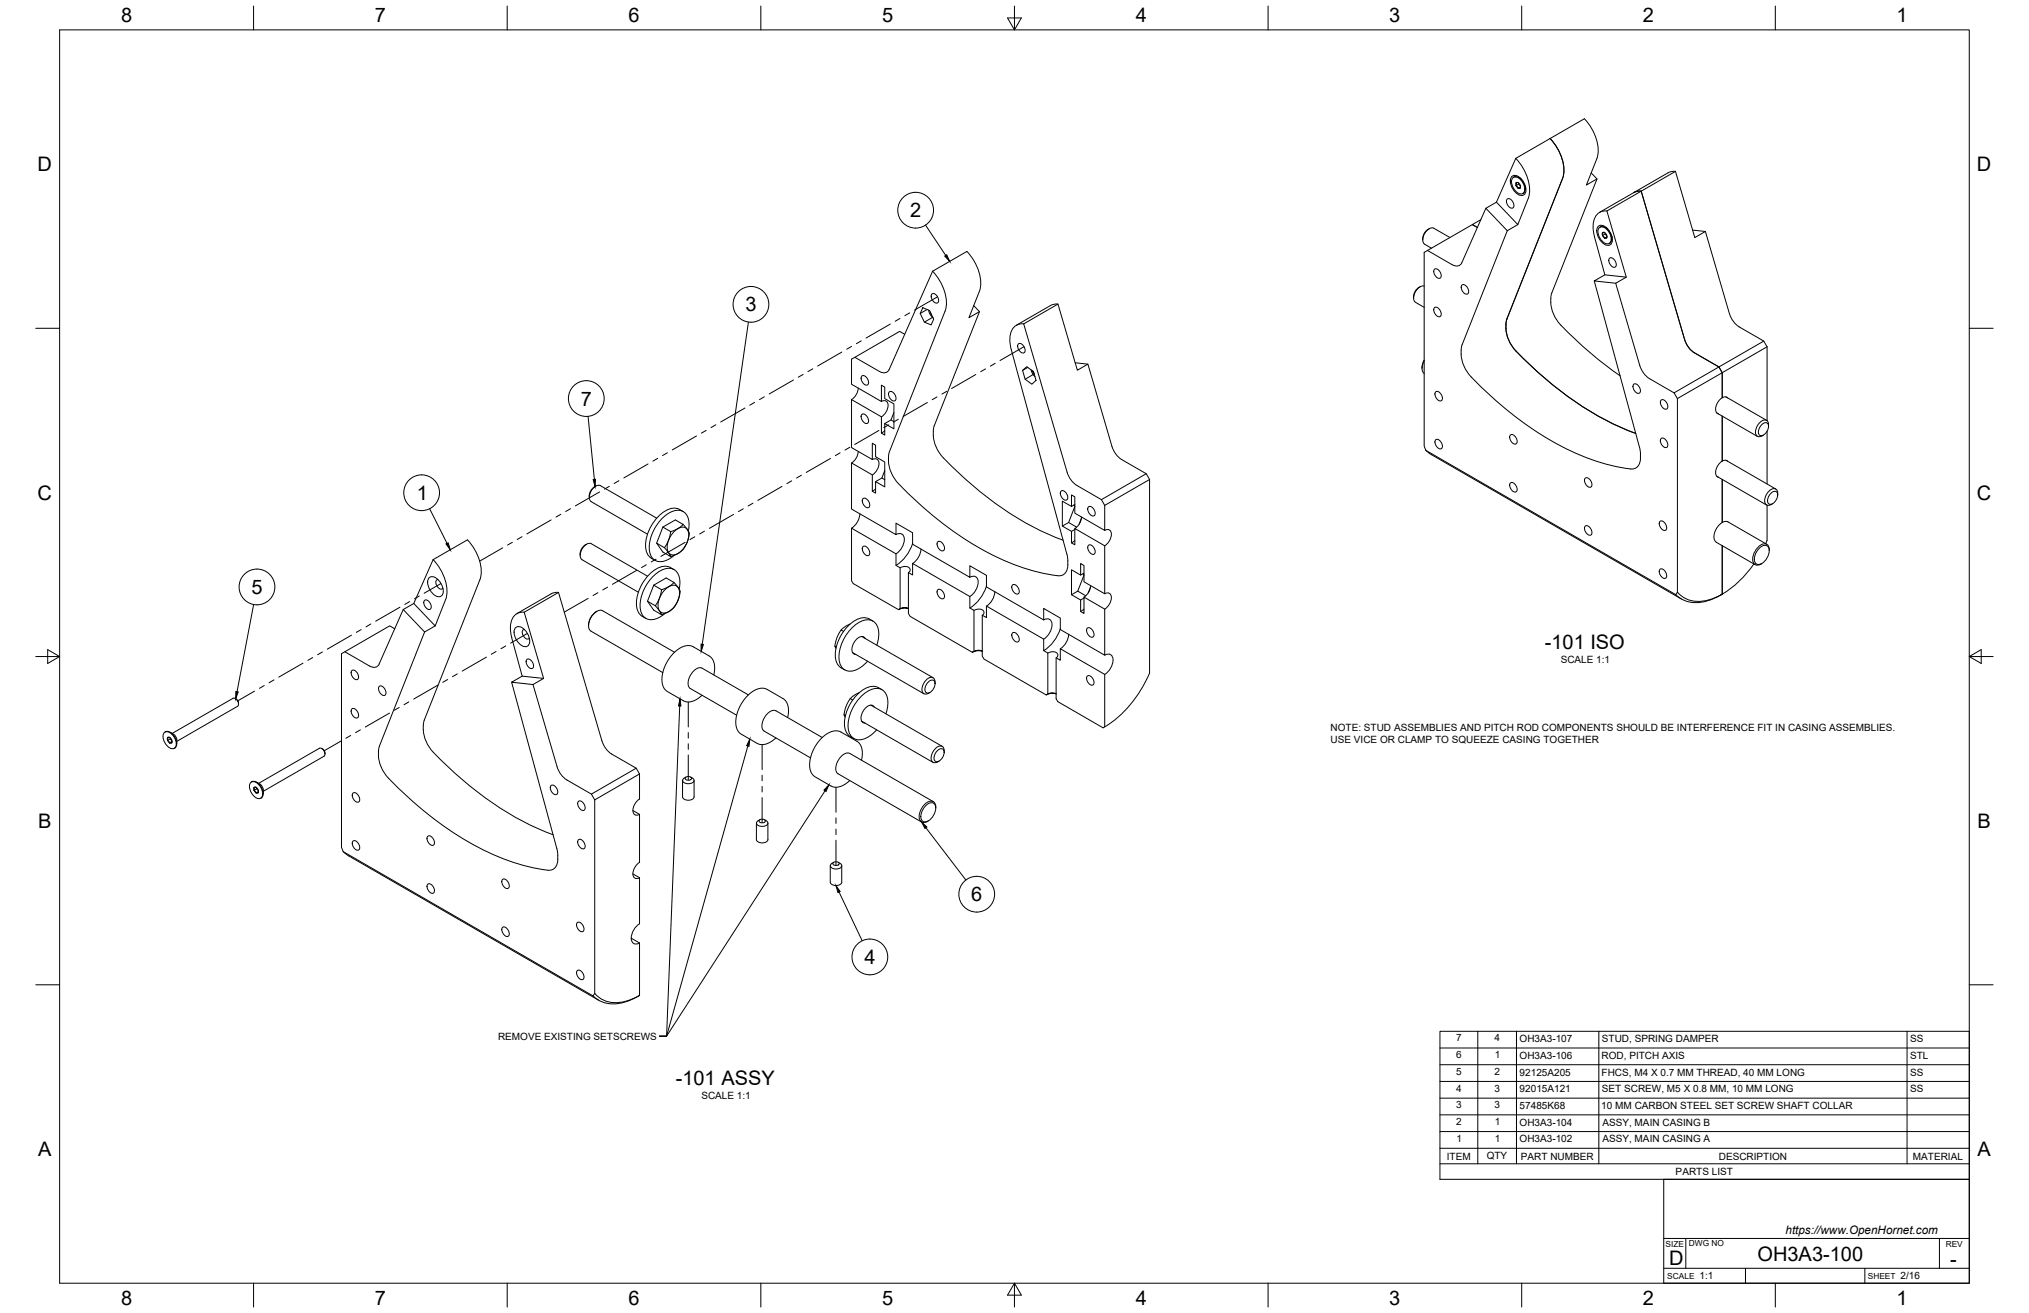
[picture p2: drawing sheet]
<svg xmlns="http://www.w3.org/2000/svg" width="864mm" height="559mm" viewBox="0 0 864 559" stroke-linecap="round" stroke-linejoin="round" font-family="sans-serif">
<!-- layer: Visible -->
<g fill="none" stroke="#000" stroke-width=".43">
<path d="M659.7 59l14.7-8.5a19.5 19.5 0 0 1 5.6 16l-4.8 12.2 4.5-2.5M659.7 59l-14.5 8.4M659.8 59a19.5 19.5 0 0 1 5.6 15.9l-24 60.8-.4 2.5M643.4 75.2a3.1 3.1 0 0 1 4.4 1.4 5.6 5.6 0 0 1 1.1 6.1 3.1 3.1 0 0 1-4.4-1.4 5.6 5.6 0 0 1-1.1-6.1zM644 75.6a3.3 3.3 0 0 1 4.2 2.2 3.3 3.3 0 0 1-.3 4.7 5 5 0 0 1-4.6-5.2zM644.1 75.5a2.9 2.9 0 0 1 3.8 1.5 4 4 0 0 1 .5 5.2l-.3 .2M645.2 67.4a19.5 19.5 0 0 1 5.6 16l-4.8 12.2-9.1-9.6zM645.3 79a.84 .84 0 0 1 .1-1.3 .84 .84 0 0 1 1.3 .5l.5 1-.1 .8M645.3 79a1.23 1.23 0 0 0 1.8 1M646.2 77.7h-.3a.8 .8 0 0 0-.6 1.2l.5 .5a.8 .8 0 0 0 1.2 .6M646.4 75.5l1.1 .7M646.4 77.9l.7 1.4"/>
<path d="M646.4 78.3l-1.1 .7M647.2 75.8l-.2 .1M647.3 76h-.1M649.2 79.1v1.3M649.3 79.4h-.1M649.3 79.5l-.1 .2M677.3 73.6l2.4 2.6-19.2 48.5a14.7 14.7 0 0 0 5.2 15 165.4 165.4 0 0 0 23.9 20.2M710 73.5l-14.6 8.5M713.2 72.9l-1.7 .1-1.5 .5M608.3 97.3a4.9 4.9 0 0 0-2.7 4.9M630.3 93.5l-3.6 2.1 2.1 1.2-2.1-1.2-20.5 11.8v82.4l.7 1.9M632.4 88.6l-10.2 23.2a2.67 2.67 0 0 1-4.2 .8l-10.4-6"/>
<path d="M636.9 86l-4.5 2.6 9.1 9.6M641.4 84.8a1.92 1.92 0 0 1 2.8 1.6 1.31 1.31 0 0 1-.3 2.1 1.31 1.31 0 0 1-1.9-.8l-.8-1.5zM641.5 98.2l-19.2 48.5M646 95.6l-4.5 2.6M647 80l.2-.6-1 .7M680.2 96.4a3.1 3.1 0 0 1 4.4 1.4 5.6 5.6 0 0 1 1.1 6.1 3.1 3.1 0 0 1-4.4-1.4 5.6 5.6 0 0 1-1.1-6.1zM680.8 96.8a3.3 3.3 0 0 1 4.2 2.2 3.3 3.3 0 0 1-.3 4.7 5 5 0 0 1-4.6-5.2zM681.2 96.6l-.2 .1M681.2 96.6a4.4 4.4 0 0 1 4.7 4.4l-.1 1.8-.8 .8M682.9 99h-.2a.79 .79 0 0 0-.6 1.1l.5 .5a.8 .8 0 0 0 1.2 .6v.1M683 99a1.96 1.96 0 0 1 .8 2.3M683 99a.77 .77 0 0 0-1.1 .2 .77 .77 0 0 0 .2 1"/>
<path d="M683.2 96.8l1.1 .6M683.2 99.2l.8 1.3M683.2 99.6l-1.1 .6M684 89.8a5.2 5.2 0 0 0-5.9 5.4v2.6l.5 2.9 4.5 16.3 9.1 1M684 97.1h-.2M684.1 97.2l-.1 .1M695.4 82l-14.6 8.4M698.5 81.4l18.5 63.1a10.1 10.1 0 0 0 4.2 5.6M698.5 81.4l-14.6 8.4 8.3 28.2-4.5 2.5 10.2 35a10.1 10.1 0 0 0 4.2 5.7l10.4 6M698.5 81.4l14.6-8.5 8.3 28.2 4.5-2.6M698.5 81.4h-1.6l-1.5 .6M720.4 97.9l5.5 .6 10.2 35"/>
<path d="M396.9 115.4l-18.4 41.8a2.67 2.67 0 0 1-4.2 .9l-10.4-6M396.9 115.4a19.5 19.5 0 0 1 5.7 16l-24 60.8-.4 4M411.5 107l-14.6 8.4M411.5 107a19.5 19.5 0 0 1 5.7 16l-.3 1M610.5 114.7a1.92 1.92 0 0 1 2.7 1.6 1.31 1.31 0 0 1-.2 2.1 1.31 1.31 0 0 1-2-.8l-.7-1.6zM617.1 101.1l-6.8-4a4.3 4.3 0 0 0-4.7 4.4v1.2l.4 .9 3.3 2M678.6 119.6l19.2 70.7M682.1 100.2l.9 1.1M683.1 117l-4.5 2.6 9.1 .9M683.8 101.3h-.8M684 100.7l-.2 .6M684 100.8l-1.1 .5"/>
<path d="M685 110a1.92 1.92 0 0 1 2.7 1.6 1.31 1.31 0 0 1-.2 2.1 1.31 1.31 0 0 1-2-.8l-.7-1.6zM686 100.4v1.3M686.1 100.6l-.1 .1M686.1 100.8l-.1 .2M392.8 131l2.8 1.1 1.8 3.7-1.1 2.5-2.9-1.2-1.7-3.7zM394.6 131.7l-2.9 1.7M395.3 132l.5 1.6 1.4 1.7M395.9 132.7l.6 1.3M396.5 125.2a1.92 1.92 0 0 1 2.8 1.6 1.31 1.31 0 0 1-.3 2.1 1.31 1.31 0 0 1-1.9-.8l-.7-1.5zM396.9 135.1l-3.5 2M414.4 130.1l2.5 2.5-19.2 48.6M416.8 124l-4.4 11.2 4.5-2.6"/>
<path d="M435.7 137.8l18.5 63.2a10.1 10.1 0 0 0 4.2 5.6M435.7 137.8l14.6-8.4 8.3 28.2 4.4-2.6M435.7 137.8a5.2 5.2 0 0 0-5.8 5.4v2.6l.5 2.9 23.9 88.1a12.4 12.4 0 0 1-.7 6.9 3.4 3.4 0 0 1-3.3 1.3 100 100 0 0 1-45.4-19.5 152.6 152.6 0 0 1-23.9-21.4 14.5 14.5 0 0 1-2.8-7.9M447.2 130l-14.6 8.4M450.3 129.4l-1.6 .1-1.5 .5M601.7 126.2v.7M604.4 122.1a4.8 4.8 0 0 0-2.7 4M606.2 121.7a4.9 4.9 0 0 0-4.1 6.6l4.1 2.5M610.5 131a1.92 1.92 0 0 1 2.7 1.6 1.31 1.31 0 0 1-.2 2.1 1.31 1.31 0 0 1-2-.8l-.7-1.5zM622.1 121.4a1.92 1.92 0 0 1 2.8 1.6 1.31 1.31 0 0 1-.3 2.1 1.31 1.31 0 0 1-1.9-.8l-.7-1.5zM641 138.2a16.1 16.1 0 0 0 6.3 13.3 137.7 137.7 0 0 0 48.9 33M736.1 133.5a10.1 10.1 0 0 0 4.2 5.6"/>
<path d="M740.3 139.1l10.4 6.1 1.4 2.4M385.1 142.3l-2.2-1.3-20.5 11.9v10.6l12.8 7.4v-7l1.4 .8v5l3.9 2.2v10.6l-3.9-2.2v4.9l-1.4-.9v-6.9l-12.8-7.3v20.4l8.9 5.1v-6.9l1.4 .8v4.9l3.9 2.2v10.6l-3.9-2.2v4.9l-1.4-.8v-7l-8.9-5.1v19.6l19 10.9v-4.8l7 4v4.9l24.4 14.1v-4.9l7.1 4.1v4.9l24.3 14v-4.8l7.1 4v4.9l18.9 10.9v-19.6l-8.8-5.1v7l-1.4-.8v-4.9l-3.9-2.3v-10.6l3.9 2.3v-5l1.4 .9v6.9l8.8 5.1v-20.4l-12.7-7.4v7l-1.4-.8v-5l-3.9-2.2v-10.6l3.9 2.2v-4.9l1.4 .9v6.9l12.7 7.3v-10.6l-1.4-2.5-10.5-6M433.4 146.5a1.92 1.92 0 0 1 2.7 1.6 1.31 1.31 0 0 1-.2 2.1 1.31 1.31 0 0 1-2-.9l-.7-1.5zM435.2 157.6l1.8-1.6 2.9 2.2 1.1 3.7-1.8 1.6-2.9-2.1zM437.5 156.4l-2.3 1.2M438.9 157.4l.7 1.8 .9 1.1M439.5 157.8l.7 1.5M439.6 158l.5 1M439.7 159.4l-3.4 2M457.6 154.4l5.4 .6 10.3 34.9a10.2 10.2 0 0 0 4.1 5.7l10.5 6 1.4 2.5v82.4a49.6 49.6 0 0 1-19.1 22.8M606.2 153.5a4.4 4.4 0 0 0 0 5.5M606.2 153.2l-.7 1.6-.3 2"/>
<path d="M621.9 150.7a15.1 15.1 0 0 0 4.3 9.7 138.7 138.7 0 0 0 51.1 35.1 57 57 0 0 0 18.3 4 4.3 4.3 0 0 0 2.6-4.7l-.4-4.5M622.3 146.7l-.4 4M721.2 150.1l10.4 6.1 1.4 2.4v10.7M750.7 145.2l-38.2 22 1.5 2.4 38.1-22M752.1 147.6v31.4M365.3 165.2a6.2 6.2 0 0 1-2.8 4.8M366.7 176.5a1.92 1.92 0 0 1 2.8 1.6 1.31 1.31 0 0 1-.3 2.1 1.31 1.31 0 0 1-1.9-.9l-.7-1.5zM366.7 160.1a1.92 1.92 0 0 1 2.8 1.6 1.31 1.31 0 0 1-.3 2.1 1.31 1.31 0 0 1-1.9-.8l-.7-1.5zM375.2 170.9a1.86 1.86 0 0 1 2.3 0 1.86 1.86 0 0 1 .4 2.3l-1.1 2.7-1.6 1.5M378.4 166.9a1.92 1.92 0 0 1 2.8 1.6 1.31 1.31 0 0 1-.3 2.1 1.31 1.31 0 0 1-1.9-.9l-.8-1.5zM379.2 178.7l1.3 .8M380.5 175.6l-1.3 3.1-2.6 1.6"/>
<path d="M611 166.9a1.92 1.92 0 0 1 2.7 1.6 1.31 1.31 0 0 1-.2 2.1 1.31 1.31 0 0 1-2-.9l-.7-1.5zM695.3 163.7a1.92 1.92 0 0 1 2.7 1.6 1.31 1.31 0 0 1-.2 2 1.31 1.31 0 0 1-2-.8l-.7-1.5zM706.9 170.4a1.92 1.92 0 0 1 2.8 1.6 1.31 1.31 0 0 1-.3 2.1 1.31 1.31 0 0 1-1.9-.9l-.7-1.5zM714 169.6v82.4l-.8 1.1M730.7 175.7l17.3 10M733 177.1v19.1M733 169.3a5.4 5.4 0 0 0-2.4 6.3l.8 .5M733 169.3l1.1-.4 1.3 .5M734.6 168.9l17.3 10M365.3 192.1a6.2 6.2 0 0 1-2.8 4.9M371.3 195.6a1.86 1.86 0 0 1 2.3 0 1.86 1.86 0 0 1 .5 2.3l-1.2 2.7-1.6 1.5M376.6 183.4l-1.4 .9"/>
<path d="M397.7 181.1a14.3 14.3 0 0 0 3.8 13.7 139.2 139.2 0 0 0 51 35.1M606.9 191.7l106.3 61.4M606.9 191.7l2.4 1.8 106.3 61.4M611 187.3a1.92 1.92 0 0 1 2.7 1.6 1.31 1.31 0 0 1-.2 2.1 1.31 1.31 0 0 1-2-.9l-.7-1.5zM642.8 185.3a1.92 1.92 0 0 1 2.7 1.5 1.31 1.31 0 0 1-.2 2.1 1.31 1.31 0 0 1-2-.8l-.7-1.5zM706.9 186.7a1.92 1.92 0 0 1 2.8 1.6 1.31 1.31 0 0 1-.3 2.1 1.31 1.31 0 0 1-1.9-.8l-.7-1.5zM733 196.2a5.4 5.4 0 0 0-2.4 6.4l.8 .5M733 196.2l1.1-.3 1.3 .4M734.6 195.9l21.2 12.2M749.6 181l.5-.5a1.5 1.5 0 0 1 2-.5 1.5 1.5 0 0 1 .6 2 3.6 3.6 0 0 1-3.6 3.3 3.3 3.3 0 0 1 .5-4.3zM750.6 185.2l-.6 .3M752.1 183.5v22.5"/>
<path d="M752.7 181.4a1.93 1.93 0 0 0-.7-2.5 1.93 1.93 0 0 0-2.6 .6 4.8 4.8 0 0 0-1.6 6.1 1.83 1.83 0 0 0 2.2-.1M253.6 206.9a4.9 4.9 0 0 0-2.8 4.8M290.8 217.7a6.6 6.6 0 0 0-9.1 .7 17.4 17.4 0 0 0-6.6 16.3 4.8 4.8 0 0 0 2.1 2.9M366 218.7a7.8 7.8 0 0 1-3.6 6.1M367.2 212.3a1.92 1.92 0 0 1 2.8 1.6 1.31 1.31 0 0 1-.3 2.1 1.31 1.31 0 0 1-1.9-.8l-.7-1.6zM372.7 208.1l-1.4 1M375.3 203.5l1.3 .7M376.6 200.3l-1.3 3.2-2.6 1.5M451.5 209.1a1.92 1.92 0 0 1 2.8 1.6 1.31 1.31 0 0 1-.3 2.1 1.31 1.31 0 0 1-1.9-.8l-.7-1.6zM457.1 214.9l.4 .6M457.5 215.5l-2.7 6.9-2.6 1.5M457.5 214.7l-1.4 .8"/>
<path d="M463.2 215.8a1.92 1.92 0 0 1 2.7 1.6 1.31 1.31 0 0 1-.2 2.1 1.31 1.31 0 0 1-1.9-.8l-.8-1.5zM487.9 201.6l-19.1 11M489.3 204.1l-19.1 11M642.8 205.7a1.92 1.92 0 0 1 2.7 1.5 1.31 1.31 0 0 1-.2 2.1 1.31 1.31 0 0 1-2-.8l-.7-1.5zM674.6 203.6a1.92 1.92 0 0 1 2.8 1.6 1.31 1.31 0 0 1-.3 2.1 1.31 1.31 0 0 1-1.9-.8l-.7-1.5zM730.7 202.7l21.2 12.2M733 204v18.4M752.1 215v15l-.6 1.3M753.5 210.2l.5-.5a1.5 1.5 0 0 1 2-.5 1.5 1.5 0 0 1 .6 2 3.6 3.6 0 0 1-3.7 3.3 3.3 3.3 0 0 1 .6-4.3zM756.6 210.6a1.93 1.93 0 0 0-.8-2.5 1.93 1.93 0 0 0-2.5 .6 4.8 4.8 0 0 0-1.6 6.1 2.14 2.14 0 0 0 2.8-.4M184.4 238.2a19.5 19.5 0 0 1 5.6 16l-4.8 12.2-9.1-9.6 8.2-18.6 14.7-8.5a19.5 19.5 0 0 1 5.6 16l-.3 1.1M247.7 238.2l24 13.9"/>
<path d="M247.8 238.2a4.3 4.3 0 0 1 1.4-6.3l1.6-.7 .9 .2 23.9 13.8M249.7 231.6a4.8 4.8 0 0 0-2.8 4.8M277.2 237.6l1.6 .9M279.5 220.5l-23.9-13.8a4.3 4.3 0 0 0-4.7 4.3l.1 1.8 .6 .7 24 13.9M282.1 224.3l-2.6 6.9 2.6 3.8 3.4 1.9-.9-1.7M282.1 224.3l5.3-3 3.4 1.9-2.3 1.8M282.1 224.3l3.4 2 3-1.3M282.8 233.1l1.8 2.1M284.6 229.9l-1.8 3.2-3.3-1.9M284.6 229.9a5.9 5.9 0 0 0 0 5.3M285.5 226.3l-.9 3.6M288.6 224.9a2.93 2.93 0 0 1 3.5 0 2.93 2.93 0 0 1 1 3.4 9 9 0 0 1-6.5 7.9l-1.2-.2-.8-.8"/>
<path d="M288.6 224.9a10.1 10.1 0 0 0-4 5M290.8 223.2l2.1 2.6a2.74 2.74 0 0 1 .1 3.4l-.9 2.4-1.3 2.2-2.3 1.8-3 1.3M293 226a7.6 7.6 0 0 0-2.3-8.3 7.9 7.9 0 0 0-8.7 2.8 17 17 0 0 0-5.3 15.1 4.8 4.8 0 0 0 7.2 2.8l3.1-2.1M367.2 232.7a1.92 1.92 0 0 1 2.8 1.6 1.31 1.31 0 0 1-.3 2.1 1.31 1.31 0 0 1-1.9-.8l-.7-1.5zM381.4 227.5a2.29 2.29 0 0 1 2.8 0 2.29 2.29 0 0 1 .7 2.8 7.9 7.9 0 0 1-3.5 5.4M388.4 231.3a17.3 17.3 0 0 1-7 9.3M392 233.7a7.8 7.8 0 0 1-3.6 6.1M399 230.7a1.92 1.92 0 0 1 2.8 1.6 1.31 1.31 0 0 1-.3 2.1 1.31 1.31 0 0 1-1.9-.9l-.7-1.5zM454.8 222.4l3.5 1.9M457.5 225.3l-1.4 .8M457.5 230.1l-1.4 .9M460.2 220.6l-.9 2.5"/>
<path d="M460.3 220a6.2 6.2 0 0 1-2.8 4.9M463.2 232.2a1.92 1.92 0 0 1 2.7 1.6 1.31 1.31 0 0 1-.2 2.1 1.31 1.31 0 0 1-1.9-.9l-.8-1.5zM470.2 225.7a1.86 1.86 0 0 1 2.3 .1 1.86 1.86 0 0 1 .5 2.3l-1.2 2.7-1.6 1.5M674.6 224a1.92 1.92 0 0 1 2.8 1.6 1.31 1.31 0 0 1-.3 2.1 1.31 1.31 0 0 1-1.9-.8l-.7-1.5zM706.4 222a1.92 1.92 0 0 1 2.8 1.6 1.31 1.31 0 0 1-.3 2.1 1.31 1.31 0 0 1-1.9-.9l-.7-1.5zM733 232.2v20.7l-.7 .4 .7-.4zM733 222.4a7.1 7.1 0 0 0-3.2 7.7l.7 .7 16.5 9.5M735.5 222.1l16.5 9.5M735.5 222.1l-1.4-.2-1.1 .5M748.6 233.5l.6-.6a2.17 2.17 0 0 1 2.9-.6 2.17 2.17 0 0 1 .9 2.8 5.7 5.7 0 0 1-4.9 5.1 3.1 3.1 0 0 1-.9-4.6zM753 234.4a2.34 2.34 0 0 0-1.2-2.9 2.34 2.34 0 0 0-2.9 .8 6.6 6.6 0 0 0-2.3 7.7 2.43 2.43 0 0 0 3.3-.1M171.6 259.4l-10.2 23.2a2.67 2.67 0 0 1-4.2 .8l-10.4-6"/>
<path d="M176.1 256.8l-4.5 2.6 9.1 9.6M180.6 255.6a1.92 1.92 0 0 1 2.7 1.6 1.31 1.31 0 0 1-.2 2.1 1.31 1.31 0 0 1-1.9-.8l-.8-1.5zM182.6 245.9a3.1 3.1 0 0 1 4.4 1.4 5.6 5.6 0 0 1 1.1 6.1 3.1 3.1 0 0 1-4.4-1.4 5.6 5.6 0 0 1-1.1-6.1zM186.4 246.6a1.77 1.77 0 0 0-.2 3.1l1.4 1 .9-.4M204.2 246.8l-23.6 59.7-.4 2.4M237.7 252.1l18.5 63.2a10.1 10.1 0 0 0 4.2 5.6l10.4 6 1.4 2.5v10.7a5.5 5.5 0 0 0-2.5 6.1 1.67 1.67 0 0 0 2.5 .4M237.7 252.1l-14.6 8.5 8.3 28.1-4.5 2.6 10.2 35M237.7 252.1l-1.6 .1-1.5 .5-14.6 8.5M278.2 249l-2.6 6.9 2.6 3.8 3.4 1.9-.9-1.7M278.2 249l5.3-3 3.4 1.9-2.3 1.8M278.2 249l3.4 2 3-1.3M278.9 257.8l1.8 2.1"/>
<path d="M280.7 254.6l-1.8 3.2-3.3-1.9M280.7 254.6a5.9 5.9 0 0 0 0 5.3M281.6 251l-.9 3.6M284.7 249.7a2.93 2.93 0 0 1 3.5-.1 2.93 2.93 0 0 1 1 3.4 9 9 0 0 1-6.5 7.9l-1.2-.2-.8-.8M284.7 249.7a10.1 10.1 0 0 0-4 4.9M286.9 242.4a6.7 6.7 0 0 0-9.1 .7 17.4 17.4 0 0 0-6.6 16.4 5.7 5.7 0 0 0 3.7 3.7M286.9 247.9l2.1 2.7a2.74 2.74 0 0 1 .1 3.3l-.9 2.4-1.3 2.2-2.4 1.9-2.9 1.2M289.1 250.7a7.6 7.6 0 0 0-2.3-8.3 7.9 7.9 0 0 0-8.7 2.8 17 17 0 0 0-5.3 15.1 4.8 4.8 0 0 0 7.2 2.8l3.1-2.1M382.4 259.5l2-.9 2.3 .4-2.2-.2zM383.1 259.1v-17.5l-1.7-1v-4.9l-19-10.9v22.3l.7 1.2 19.3 11.2M383.1 241.6l1.8-.5 1.8 .3 .7 1.2-.7 1.1M399 251.1a1.92 1.92 0 0 1 2.8 1.6 1.31 1.31 0 0 1-.3 2.1 1.31 1.31 0 0 1-1.9-.8l-.7-1.6z"/>
<path d="M412.8 245.7a2.29 2.29 0 0 1 2.9 0 2.29 2.29 0 0 1 .6 2.8 7.9 7.9 0 0 1-3.5 5.4M414.5 259.8l1.9-.6 1.7 .3 .7 1.1-.7 1.2M419.9 249.4a17.3 17.3 0 0 1-7.1 9.4M423.4 251.8a7.8 7.8 0 0 1-3.5 6.1M430.9 249.1a1.92 1.92 0 0 1 2.7 1.6 1.31 1.31 0 0 1-.2 2 1.31 1.31 0 0 1-2-.8l-.7-1.5zM456.1 253.1l2.6-1.5 3.4 2M461 244.2l.4 .6-2.7 6.8M461.4 243.9l-1.4 .9M461.4 254.6l-1.4 .8M461.4 259.3l-1.4 .9M464.1 249.9l-.9 2.4M464.2 249.2a6.2 6.2 0 0 1-2.8 4.9"/>
<path d="M470.2 252.7a1.86 1.86 0 0 1 2.3 0 1.86 1.86 0 0 1 .5 2.3l-1.2 2.8-1.6 1.4M706.4 242.4a1.92 1.92 0 0 1 2.8 1.6 1.31 1.31 0 0 1-.3 2.1 1.31 1.31 0 0 1-1.9-.8l-.7-1.6zM713.2 253.1a13.3 13.3 0 0 0 14.7 2.3l4.4-2.1M746.5 240a38.4 38.4 0 0 1-19.4 15.4 12.3 12.3 0 0 1-13.1-3.4M168 267.6l-2.1-1.2-20.5 11.8v82.4l.7 1.8M180.7 269l-19.2 48.5-.4 4M185.2 266.4l-4.5 2.6M219.4 267.2a3.1 3.1 0 0 1 4.4 1.4 5.6 5.6 0 0 1 1.1 6.1 3.1 3.1 0 0 1-4.4-1.4 5.6 5.6 0 0 1-1.1-6.1zM223.1 260.6a5.2 5.2 0 0 0-5.8 5.4v2.5l.5 3 4.4 16.3 9.2 .9M223.2 267.9a1.77 1.77 0 0 0-.2 3.1l1.4 1 .9-.4M254 260.2a7.1 7.1 0 0 0-3.5 6.1M287.1 277.6l-30.6-17.7a4.4 4.4 0 0 0-5 2.9 4.4 4.4 0 0 0 0 5.8l30.6 17.7"/>
<path d="M356 275.3l-.7-.3 .5 .9M358 268.1l-1.7 3.2-1 3.7M361.8 265.6l-2.2 1.1-1.6 1.4 1 .6M362.8 277.7l30.4 17.6M366.8 270.9l30.4 17.5M368.3 271.7a2.19 2.19 0 0 0-3.7 .3 5.2 5.2 0 0 0-1.5 6l1.2 .5M371.5 264.3a6.7 6.7 0 0 0-9 .7 17.4 17.4 0 0 0-6.6 16.4 5.7 5.7 0 0 0 3.6 3.7M373.2 274.6a9 9 0 0 0-1.2-10 6.5 6.5 0 0 0-8.1 1.5 17.6 17.6 0 0 0-6.5 15.9 4.7 4.7 0 0 0 7 3.1l3-1.8 1.9-1.9M414.5 277.2v-17.4l-1.7-1v-4.9l-24.4-14.1v4.9l-1.7-1v17.4l.7 1.2 26.5 15.3M418.1 277.1l-2-.3-2.2 .8 2.1-.6 2.1 .2M430.9 269.5a1.92 1.92 0 0 1 2.7 1.6 1.31 1.31 0 0 1-.2 2.1 1.31 1.31 0 0 1-2-.9l-.7-1.5zM444.2 263.8a2.29 2.29 0 0 1 2.9 0 2.29 2.29 0 0 1 .6 2.8 7.9 7.9 0 0 1-3.5 5.4"/>
<path d="M446 277.9l1.3-.4 1.4-.1 1 .4 .5 .8-.1 .8-.6 .6v17.4l.7 1.2 19.3 11.2 .7-.5M449.5 280l1.8 1v-4.9l18.9 10.9M451.3 267.6a17.3 17.3 0 0 1-7.1 9.3M454.8 270a7.8 7.8 0 0 1-3.5 6.1M462.7 267.4a1.92 1.92 0 0 1 2.7 1.6 1.31 1.31 0 0 1-.2 2.1 1.31 1.31 0 0 1-1.9-.8l-.8-1.5zM470.2 278.8a2.29 2.29 0 0 1 2.9 0 2.29 2.29 0 0 1 .6 2.8 7.9 7.9 0 0 1-3.5 5.4M100.1 297.3l1.2 1.2 .2 1.2M149.7 285.5a1.92 1.92 0 0 1 2.7 1.6 1.31 1.31 0 0 1-.2 2.1 1.31 1.31 0 0 1-2-.9l-.7-1.5zM161.3 292.2a1.92 1.92 0 0 1 2.8 1.6 1.31 1.31 0 0 1-.3 2.1 1.31 1.31 0 0 1-1.9-.8l-.7-1.5zM217.8 290.3l19.4 71.8a9.7 9.7 0 0 1-1.2 7.4 3.5 3.5 0 0 1-2.8 .9 100 100 0 0 1-45.4-19.6 169.1 169.1 0 0 1-22.5-19.6M222.2 287.8l-4.4 2.5 9.1 1M224.1 280.8a1.92 1.92 0 0 1 2.8 1.6 1.31 1.31 0 0 1-.3 2.1 1.31 1.31 0 0 1-1.9-.9l-.7-1.5z"/>
<path d="M303.8 287.2l.4-2.3a5.8 5.8 0 0 0-2.4-5.7l-7.3-4.2-2.8-.1-2.4 1-1.7 1.3-2.4 2.6-1.8 2.9-1.1 2.7-.6 3.1 .2 2.4 .7 1.9 1.3 1.4 7.2 4.2 1 .3a8.1 8.1 0 0 0 6.7-2.8M318.5 295.7l-19.7-11.3a4.9 4.9 0 0 0-5.3 3.8l-.6 2.6a2.36 2.36 0 0 0 .9 2.2l19.7 11.4M361.9 297.3l-1.8 3.4-.9 3.5M365.7 294.8l-2.2 1.1-1.6 1.4 1 .6M375.4 293.5a6.7 6.7 0 0 0-9 .8 17.4 17.4 0 0 0-6.6 16.3 4.8 4.8 0 0 0 2.1 2.8M394.9 290.5l.4-.5a1.5 1.5 0 0 1 2.1-.5 1.5 1.5 0 0 1 .5 2.1 3.6 3.6 0 0 1-3.6 3.2 3.3 3.3 0 0 1 .6-4.3zM398 291a1.94 1.94 0 0 0-.8-2.5 1.94 1.94 0 0 0-2.6 .5 4.8 4.8 0 0 0-1.6 6.1 2.17 2.17 0 0 0 2.8-.4M445.3 295.8l2.1-.9 2.1 .4-2-.2zM446 295.4v-17.5l-1.8-1v-4.9l-24.3-14.1v4.9l-1.8-1v17.5l.7 1.2 26.5 15.3M462.7 287.8a1.92 1.92 0 0 1 2.7 1.6 1.31 1.31 0 0 1-.2 2.1 1.31 1.31 0 0 1-1.9-.8l-.8-1.5zM470.2 287v22.3M70 311.7a3.3 3.3 0 0 1 4.2 2.2 3.3 3.3 0 0 1-.2 4.7 5 5 0 0 1-4.6-5.2z"/>
<path d="M70.2 311.6a2.86 2.86 0 0 1 3.8 1.5 3.6 3.6 0 0 1 .2 5.4M71.3 315.1a.84 .84 0 0 1 .2-1.3 .84 .84 0 0 1 1.2 .5l.5 1-.1 .8M71.3 315.1l.9 1.1M72.2 313.9l-.3-.1a.77 .77 0 0 0-.5 1.2l.5 .6a.73 .73 0 0 0 1.1 .5h.1M72.4 311.6l1.5 .9M72.5 314l.7 1.4M72.5 314.5l-1.2 .6M73.1 316.1l-.9 .1M73.2 315.6l-1 .6M73.2 315.5l-.1 .6M73.3 312.1l25.9-14.9a2.26 2.26 0 0 1 1.9 3.4l-25.9 14.9M73.9 312.5l1.2 1.4 .1 2.6"/>
<path d="M136.9 318.5l1 .8 .4 1.6M149.7 301.8a1.92 1.92 0 0 1 2.7 1.6 1.31 1.31 0 0 1-.2 2.1 1.31 1.31 0 0 1-2-.8l-.7-1.6zM180.1 309a16.2 16.2 0 0 0 6.4 13.3 137.7 137.7 0 0 0 48.9 33M335.2 305.4l.4-2.3a5.8 5.8 0 0 0-2.3-5.8l-6.9-4-1.3-.4h-1.6l-2.2 .8-2.3 1.6-2.1 2.2-2.1 3.4-1 2.7-.6 3.1 .1 2.3 .6 1.8 1.5 1.6 6.9 4 1.4 .4a8.3 8.3 0 0 0 6.5-2.8M350 313.9l-19.7-11.4a4.9 4.9 0 0 0-5.4 3.8l-.6 2.7a2.36 2.36 0 0 0 1 2.2l19.7 11.3M359.8 304.5l-.6-.3 .5 .9M361.9 313.4l1.5 .9M366.7 306.9l30.4 17.6M370.7 300.1l30.3 17.5M372.1 300.9a2.19 2.19 0 0 0-3.6 .3 5.2 5.2 0 0 0-1.5 6.1l1.2 .5M377.1 303.8a9 9 0 0 0-1.3-10 6.5 6.5 0 0 0-8 1.5 17.6 17.6 0 0 0-6.6 15.9 4.7 4.7 0 0 0 7.1 3.1l2.9-1.8 1.9-1.9M398.7 319.7l.5-.4a1.5 1.5 0 0 1 2-.5 1.5 1.5 0 0 1 .6 2 3.6 3.6 0 0 1-3.6 3.3 3.3 3.3 0 0 1 .5-4.4z"/>
<path d="M106.8 333a3.3 3.3 0 0 1 4.2 2.1 3.3 3.3 0 0 1-.2 4.7 5 5 0 0 1-4.6-5.2zM107.2 332.7l-.2 .1M107.2 332.7a4.4 4.4 0 0 1 4.8 4.4l-.2 1.8-.6 .7M108.1 336.3l.9 1.1M109 335.1l-.3-.1a.62 .62 0 0 0-.6 .4 .62 .62 0 0 0 .1 .7l-.1 .3 .5 .4a.83 .83 0 0 0 1.2 .6h.1M109 335.1a1.96 1.96 0 0 1 .9 2.3M109 335.1a.77 .77 0 0 0-1 .2 .77 .77 0 0 0 .1 1M109.2 332.9a4 4 0 0 1 2.8 4.9M109.2 335.3l.8 1.3M109.2 335.7l-1.1 .7M109.9 337.4h-.9M110 336.8l-.1 .6"/>
<path d="M110 336.9l-1 .6M110.1 333.4l25.9-15a2.26 2.26 0 0 1 1.9 3.4l-25.9 15M111.2 339.6l-.2 .1M150.1 337.7a1.92 1.92 0 0 1 2.8 1.5 1.31 1.31 0 0 1-.3 2.1 1.31 1.31 0 0 1-1.9-.8l-.7-1.5zM161.1 321.5a15.1 15.1 0 0 0 4.2 9.7M234.4 334.4a1.92 1.92 0 0 1 2.8 1.6 1.31 1.31 0 0 1-.3 2.1 1.31 1.31 0 0 1-1.9-.8l-.7-1.5zM237.1 326.3a10.1 10.1 0 0 0 4.2 5.6l10.4 6.1M270.8 326.9l-19.1 11.1 1.4 2.4 19.1-11M290.5 332.1v7.1M290.5 339.2a2.83 2.83 0 0 0 4.9 0M291.7 331a1.67 1.67 0 0 1 2.6 .3 1.57 1.57 0 0 1-2.7 0zM292 330.7l-1.4 1.1a2.08 2.08 0 0 0 3 1.7l1.1-.4 .7-1-.3-.7-1.2-.7"/>
<path d="M295.4 332.1v7.1M366.7 323.5l.3-2.3a5.8 5.8 0 0 0-2.3-5.7l-7-4.1-1.7-.4-1.2 .1-2.7 1.1-2.2 1.7-1.9 2.2-1.8 2.9-1 2.7-.5 2.4v2.7l.6 2 1.5 1.7 8.2 4.5a8.1 8.1 0 0 0 6.7-2.8M399.7 323.9l-.6 .4M401.9 320.2a1.94 1.94 0 0 0-.8-2.5 1.94 1.94 0 0 0-2.6 .5 4.8 4.8 0 0 0-1.6 6.1 1.83 1.83 0 0 0 2.2 0M150.1 358.1a1.92 1.92 0 0 1 2.8 1.6 1.31 1.31 0 0 1-.3 2.1 1.31 1.31 0 0 1-1.9-.9l-.7-1.5zM182 356a1.92 1.92 0 0 1 2.7 1.6 1.31 1.31 0 0 1-.2 2.1 1.31 1.31 0 0 1-2-.8l-.7-1.5zM246.1 357.5a1.92 1.92 0 0 1 2.7 1.6 1.31 1.31 0 0 1-.2 2.1 1.31 1.31 0 0 1-1.9-.8l-.8-1.6zM246.1 341.2a1.92 1.92 0 0 1 2.7 1.6 1.31 1.31 0 0 1-.2 2 1.31 1.31 0 0 1-1.9-.8l-.8-1.5zM253.1 340.4v82.4M269.4 345l2.8 1.6v20.4a5.6 5.6 0 0 0-2.5 6.2 1.67 1.67 0 0 0 2.5 .3M321.9 350.3l.1 7a2.83 2.83 0 0 0 4.9 0l-.1-7M323.1 349.1a1.67 1.67 0 0 1 2.7 .3 1.57 1.57 0 0 1-2.8 0z"/>
<path d="M323.4 348.9l-.7 .4M325.4 348.9l1.4 1a2.08 2.08 0 0 1-3 1.8l-1.1-.4-.7-.6v-.8l.7-.6M393.9 343l.6-.5a2.17 2.17 0 0 1 2.9-.7 2.17 2.17 0 0 1 .8 2.8 5.7 5.7 0 0 1-4.9 5.2 3.1 3.1 0 0 1-.8-4.6zM397.3 341.2l-35.7-20.6-2 .1-1.8 1.5-1.4 2.1-.7 2.4a2.61 2.61 0 0 0 1 2.6l35.5 20.5M398.3 343.9a2.34 2.34 0 0 0-1.2-2.8 2.34 2.34 0 0 0-3 .7 6.6 6.6 0 0 0-2.3 7.7 2.49 2.49 0 0 0 3.3-.1M146.1 362.4l2.4 1.9 106.3 61.4M146.1 362.4l106.3 61.4M182 376.4a1.92 1.92 0 0 1 2.7 1.6 1.31 1.31 0 0 1-.2 2.1 1.31 1.31 0 0 1-2-.8l-.7-1.5zM213.8 374.4a1.92 1.92 0 0 1 2.7 1.6 1.31 1.31 0 0 1-.2 2.1 1.31 1.31 0 0 1-1.9-.9l-.8-1.5zM269.4 371.9l2.8 1.6v19.7a6.6 6.6 0 0 0-2.9 8 2.17 2.17 0 0 0 2.9 .1M353.4 368.4v7.1a2.83 2.83 0 0 0 4.9 0v-7.1M354.6 367.2a1.67 1.67 0 0 1 2.6 .3 1.57 1.57 0 0 1-2.7 0z"/>
<path d="M354.9 367l-1.4 1.1a2.08 2.08 0 0 0 3 1.7l1.1-.4 .7-1-.3-.7-1.2-.7M213.8 394.8a1.92 1.92 0 0 1 2.7 1.6 1.31 1.31 0 0 1-.2 2.1 1.31 1.31 0 0 1-1.9-.8l-.8-1.6zM245.6 392.8a1.92 1.92 0 0 1 2.8 1.6 1.31 1.31 0 0 1-.3 2 1.31 1.31 0 0 1-1.9-.8l-.8-1.5zM268.7 399.3l3.5 2v22.4a17.9 17.9 0 0 1-16.8 2.3l-3-2.2M245.6 413.2a1.92 1.92 0 0 1 2.8 1.6 1.31 1.31 0 0 1-.3 2.1 1.31 1.31 0 0 1-1.9-.9l-.8-1.5zM253.1 422.8l-.7 1M253.1 422.8a12.7 12.7 0 0 0 14.6 2.9l4.5-2.1"/>
</g>
<!-- layer: Tweak Trail -->
<g fill="none" stroke="#000" stroke-width=".43">
<path d="M378.9 137.9l-10.3 6M383.1 135.6l-2.1 1.1M387.2 133.2l-2.1 1.1M399 126.3l-9.7 5.7M341.8 159.4l-2.1 1.1M345.9 157l-2 1.2M358.3 149.8l-10.3 6M362.4 147.4l-2 1.2M366.6 145.1l-2.1 1.2M415.3 159.4l-10.3 6M419.5 157l-2.1 1.2M423.6 154.6l-2.1 1.2"/>
<path d="M435.8 147.6l-10.2 5.8M317.1 173.7l-10.4 5.9M321.2 171.3l-2.1 1.1M325.3 168.9l-2 1.2M337.7 161.7l-10.3 6M382.3 178.4l-2 1.2M394.7 171.3l-10.3 5.9M398.8 168.9l-2 1.2M403 166.5l-2.1 1.2M275.8 197.5l-10.3 5.9M280 195.1l-2.1 1.2M284.1 192.7l-2.1 1.2"/>
<path d="M296.4 185.5l-10.3 6M300.6 183.2l-2.1 1.2M304.7 180.8l-2.1 1.2M353.5 195.1l-10.3 6M357.6 192.7l-2.1 1.2M361.7 190.4l-2 1.1M374.1 183.2l-10.3 6M378.2 180.8l-2 1.2M238.7 218.9l-2.1 1.2M242.8 216.5l-2 1.2M255.2 209.4l-10.3 5.9M259.3 207l-2 1.2"/>
<path d="M263.4 204.6l-2 1.2M312.2 218.9l-10.3 6M316.4 216.5l-2.1 1.2M320.5 214.2l-2.1 1.1M332.8 207l-10.3 6M337 204.6l-2.1 1.2M341.1 202.2l-2.1 1.3M214 233.2l-9.8 5.6M218.1 230.8l-2.1 1.2M222.2 228.4l-2.1 1.2M234.6 221.3l-10.3 5.9M279.2 238l-2 1.2"/>
<path d="M291.6 230.8l-10.3 6M295.7 228.5l-2 1.1M299.8 226.1l-2 1.2M170.2 258.4l-10.3 6M174.3 256l-2 1.2M178.5 253.7l-2.1 1.1M187.7 248.3l-7.2 4.2M250.4 254.7l-10.2 5.8M254.5 252.3l-2.1 1.1M258.6 249.9l-2.1 1.2M271 242.7l-10.3 6M275.1 240.4l-2.1 1.2"/>
<path d="M133.1 279.8l-2.1 1.3M137.2 277.5l-2 1.2M149.6 270.3l-10.3 6M153.7 267.9l-2 1.2M157.9 265.6l-2.1 1.2M207 279.7l-10.3 5.9M211.1 277.3l-2 1.2M215.3 274.9l-2.1 1.2M224.5 269.6l-7.2 4.1M108.4 294.1l-7.2 4.2M112.5 291.8l-2.1 1.1M116.6 289.4l-2.1 1.2"/>
<path d="M129 282.2l-10.3 6M174 298.7l-2 1.2M186.4 291.6l-10.3 5.9M190.5 289.2l-2 1.2M194.6 286.8l-2 1.2M292.9 298.8v10.6M145.2 315.4l-7.2 4.1M149.3 313l-2.1 1.2M153.4 310.6l-2.1 1.2M165.8 303.5l-10.3 5.9M169.9 301.1l-2.1 1.2M292.9 311.8v2.4"/>
<path d="M292.9 316.5v2.4M324.4 316.9v10.6M292.9 321.3v10.6M324.4 329.9v2.4M324.4 334.7v2.4M324.4 339.4v10.7M355.8 335v10.7M355.8 348.1v2.4M355.8 352.8v2.4M355.8 357.6v10.6"/>
</g>
<!-- layer: Border -->
<g fill="none" stroke="#000" stroke-width=".43">
<path d="M25.4 12.7h812.8v533.4h-812.8zM107.9 2.6v10.1M215.9 2.6v10.1M323.8 2.6v10.1M428.8 7.6h5.9l-2.9 5.1zM431.8 2.6v10.1M539.7 2.6v10.1M647.7 2.6v10.1M755.6 2.6v10.1M15.2 139.7h10.2M838.2 139.7h10.1M15.2 279.4h10.2"/>
<path d="M20.3 276.5l5.1 2.9-5.1 3zM838.2 279.4l5.1-2.9v5.9zM838.2 279.4h10.1M15.2 419.1h10.2M838.2 419.1h10.1M107.9 546.1v10.2M215.9 546.1v10.2M323.8 546.1v10.2M431.8 546.1l2.9 5.1h-5.9zM431.8 546.1v10.2M539.7 546.1v10.2M647.7 546.1v10.2"/>
<path d="M755.6 546.1v10.2"/>
</g>
<!-- layer: Titleblock -->
<path d="M708.1 501.9h130.1v44.2h-130.1zM708.1 539.8h130.1M708.1 527.1h130.1M717.5 527.1v12.7M742.9 539.8v6.3M793.7 539.8v6.3M825.5 527.1v12.7" fill="none" stroke="#000" stroke-width=".43"/>
<!-- layer: Parts Lists -->
<g fill="none" stroke="#000" stroke-width=".43">
<path d="M612.9 438.9h225.3v63h-225.3zM629 438.9v56.4M645.5 438.9v56.4M680.5 438.9v56.4M811.7 438.9v56.4M612.9 453.1h225.3M612.9 446h225.3M612.9 474.5h225.3M612.9 467.4h225.3M612.9 460.2h225.3M612.9 495.3h225.3M612.9 488.7h225.3"/>
<path d="M612.9 481.6h225.3"/>
</g>
<!-- layer: Balloons -->
<g fill="none" stroke="#000" stroke-width=".43">
<path d="M393.9 95.8l8.6 12.9M318.5 137.1l-19.6 137.1M250.3 177.2l2.7 26.8M182.9 216.5l7.4 14.7M107.9 257.3l-7 37.1M394.1 352.3l17 22.2M357.1 379.6l9.9 20.8"/>
<circle cx="389.7" cy="89.5" r="7.6"/>
<circle cx="319.6" cy="129.5" r="7.6"/>
<circle cx="249.5" cy="169.6" r="7.6"/>
<circle cx="179.5" cy="209.7" r="7.6"/>
<circle cx="109.4" cy="249.8" r="7.6"/>
<circle cx="415.7" cy="380.6" r="7.6"/>
<circle cx="370.2" cy="407.3" r="7.6"/>
</g>
<path d="M402.1 109l.8-.6 1.3 2.9zM252.5 204.1l1-.1-.2 3.1zM189.8 231.5l.9-.5 .9 3zM298.4 274.1l1 .2-1 2.9zM100.4 294.3l1 .2-1.1 2.9zM392.2 349.8l2.3 2.2-.8 .6zM355.8 376.9l1.8 2.5-.9 .5z" fill="#000" stroke="#000" stroke-width=".43"/>
<!-- layer: Leaders -->
<path d="M289.4 297.4l.4 3.1-1-.1zM319.1 314.6l-.3 3-1-.2zM352.8 334l-1.2 2.8-.9-.5z" fill="#000" stroke="#000" stroke-width=".43"/>
<path d="M289.3 300.5l-5.6 140.5h-3M318.3 317.5l-34.6 123.5h-3M351.2 336.6l-67.5 104.4h-3" fill="none" stroke="#000" stroke-width=".43"/>
<g font-size="8.5">
<text x="51.6" y="9.4">8</text>
<text x="159.5" y="9.4">7</text>
<text x="267.5" y="9.4">6</text>
<text x="375.4" y="9.3">5</text>
<text x="483.4" y="9.4">4</text>
<text x="591.3" y="9.4">3</text>
<text x="699.3" y="9.4">2</text>
<text x="807.2" y="9.4">1</text>
<text x="16" y="72.9">D</text>
<text x="841.4" y="72.9">D</text>
<text x="387.5" y="92.5">2</text>
<text x="317.3" y="132.6">3</text>
<text x="247.2" y="172.7">7</text>
<text x="16" y="212.6">C</text>
<text x="177.4" y="212.8">1</text>
<text x="841.4" y="212.6">C</text>
<text x="107" y="252.8">5</text>
<text x="657.5" y="276">-101 ISO</text>
<text x="16.2" y="352.3">B</text>
<text x="841.7" y="352.3">B</text>
<text x="413.4" y="383.6">6</text>
<text x="368" y="410.3">4</text>
<text x="287.6" y="461.6">-101 ASSY</text>
<text x="16.2" y="492">A</text>
<text x="841.7" y="492">A</text>
<text x="710.4" y="538.4">D</text>
<text x="748.1" y="536.7">OH3A3-100</text>
<text x="830.1" y="538.8">-</text>
<text x="51.6" y="555.5">8</text>
<text x="159.5" y="555.5">7</text>
<text x="267.5" y="555.5">6</text>
<text x="375.4" y="555.4">5</text>
<text x="483.4" y="555.5">4</text>
<text x="591.3" y="555.5">3</text>
<text x="699.3" y="555.5">2</text>
<text x="807.2" y="555.5">1</text>
</g>
<text font-size="5" x="760" y="525.2">https://www.OpenHornet.com</text>
<g font-size="4.3">
<text x="664.3" y="282.2">SCALE 1:1</text>
<text x="566.4" y="311.1">NOTE: STUD ASSEMBLIES AND PITCH ROD COMPONENTS SHOULD BE INTERFERENCE FIT IN CASING ASSEMBLIES.</text>
<text x="566.3" y="316.3">USE VICE OR CLAMP TO SQUEEZE CASING TOGETHER</text>
<text x="212" y="442.5">REMOVE EXISTING SETSCREWS</text>
<text x="619.8" y="443.2">7</text>
<text x="636.1" y="443.2">4</text>
<text x="646.8" y="443.5">OH3A3-107</text>
<text x="681.8" y="443.5">STUD, SPRING DAMPER</text>
<text x="813" y="443.5">SS</text>
<text x="619.8" y="450.4">6</text>
<text x="636.2" y="450.4">1</text>
<text x="646.8" y="450.7">OH3A3-106</text>
<text x="681.7" y="450.7">ROD, PITCH AXIS</text>
<text x="813" y="450.7">STL</text>
<text x="619.8" y="457.5">5</text>
<text x="636.1" y="457.5">2</text>
<text x="646.8" y="457.7">92125A205</text>
<text x="681.7" y="457.8">FHCS, M4 X 0.7 MM THREAD, 40 MM LONG</text>
<text x="813" y="457.8">SS</text>
<text x="298.5" y="467.7">SCALE 1:1</text>
<text x="619.8" y="464.6">4</text>
<text x="636.1" y="464.6">3</text>
<text x="646.8" y="464.8">92015A121</text>
<text x="681.8" y="464.9">SET SCREW, M5 X 0.8 MM, 10 MM LONG</text>
<text x="813" y="464.9">SS</text>
<text x="619.8" y="471.7">3</text>
<text x="636.1" y="471.7">3</text>
<text x="646.8" y="472">57485K68</text>
<text x="681.6" y="472">10 MM CARBON STEEL SET SCREW SHAFT COLLAR</text>
<text x="619.8" y="478.8">2</text>
<text x="636.2" y="478.8">1</text>
<text x="646.8" y="479.1">OH3A3-104</text>
<text x="682" y="479.1">ASSY, MAIN CASING B</text>
<text x="619.9" y="485.9">1</text>
<text x="636.2" y="485.9">1</text>
<text x="646.8" y="486.2">OH3A3-102</text>
<text x="682" y="486.2">ASSY, MAIN CASING A</text>
<text x="615.8" y="493.5">ITEM</text>
<text x="632.8" y="493.4">QTY</text>
<text x="647.3" y="493.5">PART NUMBER</text>
<text x="731.6" y="493.5">DESCRIPTION</text>
<text x="814.2" y="493.5">MATERIAL</text>
<text x="713.2" y="500.1">PARTS LIST</text>
<text x="723.4" y="544.5">1:1</text>
<text x="809" y="544.5">2/16</text>
</g>
<g font-size="3.5">
<text x="708.9" y="530.9">SIZE</text>
<text x="718.9" y="530.5">DWG NO</text>
<text x="828.2" y="530.9">REV</text>
<text x="709.6" y="544.2">SCALE</text>
<text x="795" y="544.2">SHEET</text>
</g>
</svg>
